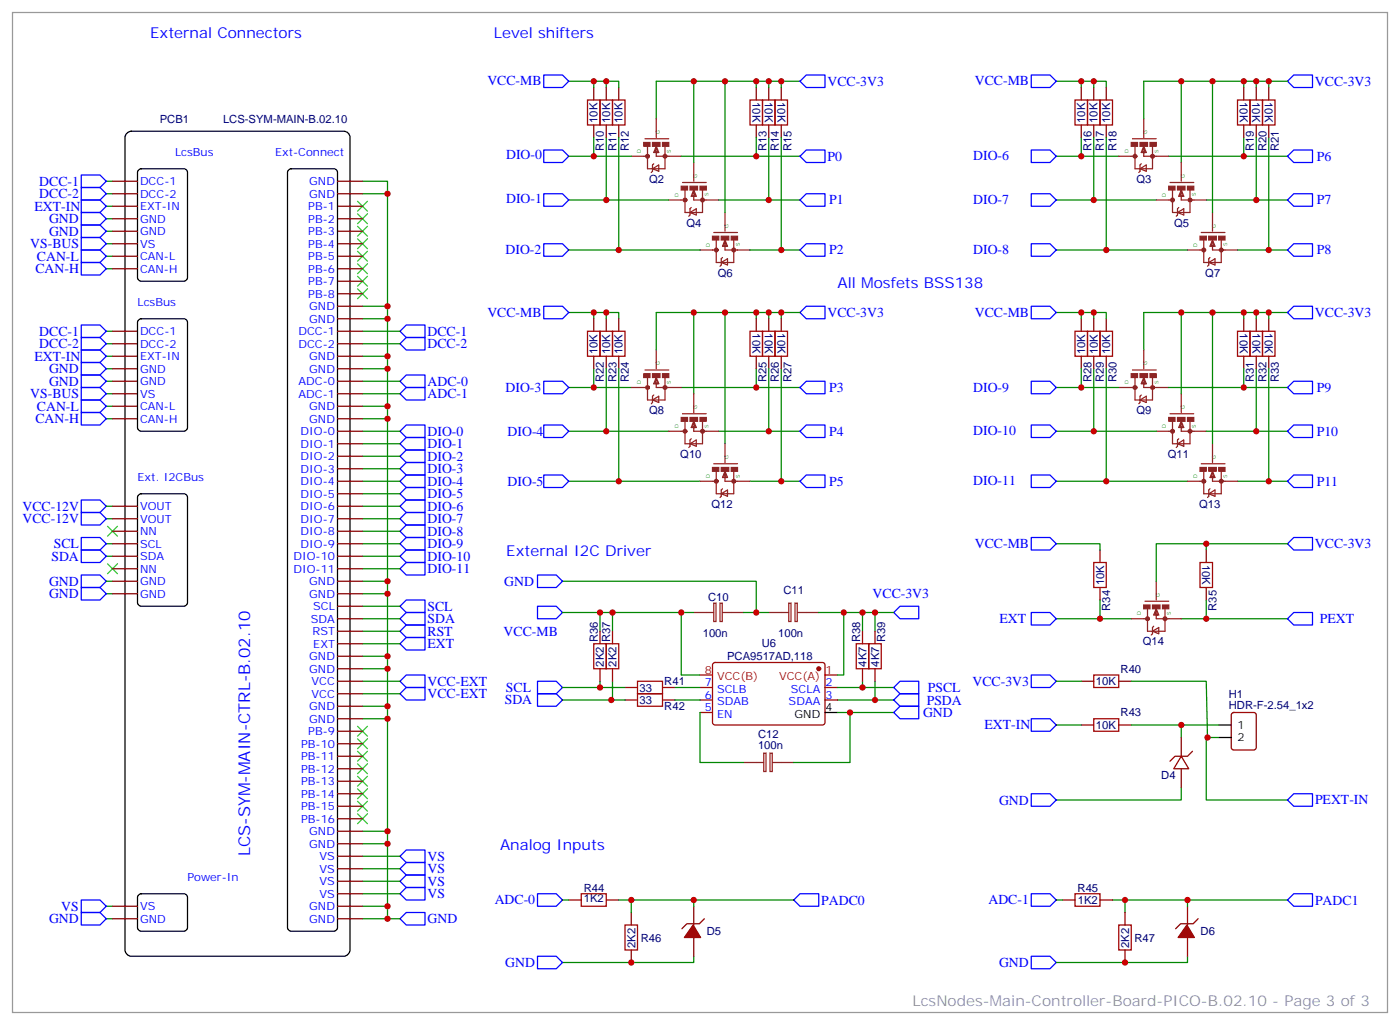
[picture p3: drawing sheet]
<svg xmlns="http://www.w3.org/2000/svg" width="395mm" height="289mm" viewBox="0 0 395 289" stroke-linecap="round" stroke-linejoin="round" font-family="sans-serif">
<g fill="none" stroke="#008700" stroke-width=".35">
<path d="M160.5 22.9h10.6v1.8M167.6 22.9v1.8M167.6 38.8v5.3M171.1 38.8v17.6M171.1 22.9h3.5v1.8M174.6 38.8v31.8M195.8 22.9v23M204.6 22.9v37.1M213.4 22.9v1.8M213.4 38.8v5.3M217 22.9v1.8M217 38.8v17.6"/>
<path d="M220.5 38.8v31.8M220.5 22.9v1.8M225.8 22.9h-40.6v10.6M298.1 22.9h10.6v1.8M305.2 22.9v1.8M305.2 38.8v5.3M308.7 22.9h3.5v1.8M308.7 38.8v17.6M312.2 38.8v31.8M333.4 22.9v23M342.2 22.9v37.1M351 22.9v1.8"/>
<path d="M351 38.8v5.3M354.5 22.9v1.8M354.5 38.8v17.6M358.1 38.8v31.8M358.1 22.9v1.8M363.4 22.9h-40.6v10.6M30 51.2h1.7M30 54.7h1.7M30 58.2h1.7M102.3 51.2h7.1v208.1M102.3 54.7h7.1M160.5 56.4h28.2"/>
<path d="M160.5 44.1h17.7M192.3 44.1h33.5M202.8 56.4h23M298.1 56.4h28.2M298.1 44.1h17.6M329.8 44.1h33.6M340.4 56.4h23M30 61.7h1.7M30 65.3h1.7M30 68.8h1.7M30 72.3h1.7M30 75.8h1.7"/>
<path d="M160.5 70.6h37.1M211.7 70.6h14.1M298.1 70.6h37M349.2 70.6h14.2M30 93.5h1.7M30 97h1.7M102.3 93.5h10.6M102.3 97h10.6M102.3 90h7.1M102.3 86.4h7.1M160.5 88.2h10.6v1.8M167.6 88.2v1.8"/>
<path d="M171.1 88.2h3.5v1.8M195.8 88.2v22.9M204.6 88.2v37M213.4 88.2v1.8M217 88.2v1.8M220.5 88.2v1.8M225.8 88.2h-40.6v10.6M298.1 88.2h10.6v1.8M305.2 88.2v1.8M308.7 88.2h3.5v1.8M333.4 88.2v22.9M342.2 88.2v37"/>
<path d="M351 88.2v1.8M354.5 88.2v1.8M358.1 88.2v1.8M363.4 88.2h-40.6v10.6M30 104.1h1.7M30 100.5h1.7M30 111.1h1.7M30 107.6h1.7M30 118.2h1.7M30 114.7h1.7M102.3 104.1h7.1M102.3 100.5h7.1"/>
<path d="M102.3 111.1h10.6M102.3 107.6h10.6M102.3 118.2h7.1M102.3 114.7h7.1M160.5 109.4h17.7M167.6 104.1v5.3M171.1 104.1v17.6M174.6 104.1v31.7M192.3 109.4h33.5M213.4 104.1v5.3M217 104.1v17.6M220.5 104.1v31.7"/>
<path d="M298.1 109.4h17.6M305.2 104.1v5.3M308.7 104.1v17.6M312.2 104.1v31.7M329.8 109.4h33.6M351 104.1v5.3M354.5 104.1v17.6M358.1 104.1v31.7M102.3 121.7h10.6M102.3 135.8h10.6M102.3 139.3h10.6M102.3 132.3h10.6"/>
<path d="M102.3 128.8h10.6M102.3 125.2h10.6M160.5 121.7h28.2M160.5 135.8h37.1M202.8 121.7h23M211.7 135.8h14.1M298.1 121.7h28.2M298.1 135.8h37M340.4 121.7h23M349.2 135.8h14.2M30 153.5h1.7M30 157h1.7"/>
<path d="M30 146.4h1.7M30 142.9h1.7M102.3 153.5h10.6M102.3 157h10.6M102.3 146.4h10.6M102.3 142.9h10.6M102.3 149.9h10.6M298.1 153.5h12.3v1.7M340.4 153.5h-14.1v10.5M340.4 153.5h23M340.4 153.5v1.7M30 164h1.7"/>
<path d="M30 167.6h1.7M102.3 174.6h10.6M102.3 164h7.1M102.3 167.6h7.1M102.3 178.2h10.6M102.3 171.1h10.6M102.3 160.5h10.6M158.7 172.9h33.6v17.6h5.3M158.7 164h54.7v8.9M169.3 172.9v5.3M172.9 172.9v5.3M192.3 172.9h3.5"/>
<path d="M209.9 172.9h7.1M231.1 172.9h7M243.4 172.9v5.3M246.9 172.9v5.3M252.2 172.9h-14.1v17.6h-1.7M298.1 174.6h21.2M310.4 169.3v5.3M333.4 174.6h30M340.4 169.3v5.3M102.3 192.3h10.6M102.3 199.3h7.1M102.3 195.8h10.6"/>
<path d="M102.3 188.7h7.1M102.3 185.2h7.1M102.3 181.7h10.6M158.7 197.6h17.7M158.7 194h17.7M169.3 192.3v1.7M172.9 192.3v5.3h-.4M190.5 197.6h7.1M190.5 194h7.1M236.4 197.6h15.8M236.4 194h15.8M243.4 192.3v1.7"/>
<path d="M246.9 192.3v5.3M298.1 192.3h7.1M319.3 192.3h21.1l.4 15.8M102.3 202.8h7.1M197.6 201.1v14.1h12.3M236.4 201.1h15.8M239.9 201.1v14.1h-15.9M298.1 204.6h7.1M319.3 204.6h24.7M333.4 204.6v3.5M344 208.1h-3.6v17.7h23M102.3 238.1h7.1"/>
<path d="M102.3 234.6h7.1M333.4 222.2v3.6h-35.3M30 259.3h1.7M30 255.8h1.7M102.3 259.3h10.6M102.3 255.8h7.1M102.3 252.2h10.6M102.3 248.7h10.6M102.3 245.2h10.6M102.3 241.7h10.6M158.7 254h1.8M174.6 254h3.6v3.5"/>
<path d="M178.2 254h45.8M195.8 254v1.8M298.1 254h1.8M314 254h3.5v3.5M317.5 254h45.9M335.1 254v1.8M195.8 269.9v1.7h-37.1M335.1 269.9v1.7h-37"/>
</g>
<g fill="none" stroke="#00f" stroke-width=".35">
<path d="M153.5 21.2h5.2l1.8 1.7-1.8 1.8h-5.2zM227.5 21.2h5.3v3.5h-5.3l-1.7-1.8zM291 21.2h5.3l1.8 1.7-1.8 1.8h-5.3zM365.1 21.2h5.3v3.5h-5.3l-1.7-1.8zM22.9 60h5.3l1.8 1.7-1.8 1.8h-5.3zM22.9 56.4h5.3l1.8 1.8-1.8 1.8h-5.3zM22.9 52.9h5.3l1.8 1.8-1.8 1.7h-5.3zM22.9 49.4h5.3l1.8 1.8-1.8 1.7h-5.3zM153.5 54.7h5.2l1.8 1.7-1.8 1.8h-5.2zM153.5 42.3h5.2l1.8 1.8-1.8 1.8h-5.2zM225.8 44.1l1.7-1.8h5.3v3.6h-5.3zM225.8 56.4l1.7-1.7h5.3v3.5h-5.3z"/>
<path d="M291 42.3h5.3l1.8 1.8-1.8 1.8h-5.3zM291 54.7h5.3l1.8 1.7-1.8 1.8h-5.3zM363.4 56.4l1.7-1.7h5.3v3.5h-5.3zM365.1 42.3h5.3v3.6h-5.3l-1.7-1.8zM22.9 74.1h5.3l1.8 1.7-1.8 1.8h-5.3zM22.9 70.6h5.3l1.8 1.7-1.8 1.8h-5.3zM22.9 67h5.3l1.8 1.8-1.8 1.8h-5.3zM22.9 63.5h5.3l1.8 1.8-1.8 1.7h-5.3zM153.5 68.8h5.2l1.8 1.8-1.8 1.7h-5.2zM225.8 70.6l1.7-1.8h5.3v3.5h-5.3zM291 68.8h5.3l1.8 1.8-1.8 1.7h-5.3zM363.4 70.6l1.7-1.8h5.3v3.5h-5.3z"/>
<path d="M22.9 98.8h5.3l1.8 1.7-1.8 1.8h-5.3zM22.9 95.2h5.3l1.8 1.8-1.8 1.8h-5.3zM22.9 91.7h5.3l1.8 1.8-1.8 1.7h-5.3zM112.9 93.5l1.8-1.8h5.2v3.5h-5.2zM114.7 95.2h5.2v3.6h-5.2l-1.8-1.8zM153.5 86.4h5.2l1.8 1.8-1.8 1.8h-5.2zM227.5 86.4h5.3v3.6h-5.3l-1.7-1.8zM291 86.4h5.3l1.8 1.8-1.8 1.8h-5.3zM365.1 86.4h5.3v3.6h-5.3l-1.7-1.8zM22.9 102.3h5.3l1.8 1.8-1.8 1.7h-5.3zM22.9 112.9h5.3l1.8 1.8-1.8 1.7h-5.3zM22.9 116.4h5.3l1.8 1.8-1.8 1.7h-5.3z"/>
<path d="M22.9 105.8h5.3l1.8 1.8-1.8 1.8h-5.3zM22.9 109.4h5.3l1.8 1.7-1.8 1.8h-5.3zM112.9 107.6l1.8-1.8h5.2v3.6h-5.2zM112.9 111.1l1.8-1.7h5.2v3.5h-5.2zM153.5 107.6h5.2l1.8 1.8-1.8 1.7h-5.2zM153.5 119.9h5.2l1.8 1.8-1.8 1.8h-5.2zM225.8 109.4l1.7-1.8h5.3v3.5h-5.3zM291 107.6h5.3l1.8 1.8-1.8 1.7h-5.3zM291 119.9h5.3l1.8 1.8-1.8 1.8h-5.3zM363.4 109.4l1.7-1.8h5.3v3.5h-5.3zM365.1 119.9h5.3v3.6h-5.3l-1.7-1.8zM112.9 121.7l1.8-1.8h5.2v3.6h-5.2z"/>
<path d="M112.9 125.2l1.8-1.7h5.2v3.5h-5.2zM112.9 128.8l1.8-1.8h5.2v3.5h-5.2zM112.9 132.3l1.8-1.8h5.2v3.6h-5.2zM112.9 135.8l1.8-1.7h5.2v3.5h-5.2zM112.9 139.3l1.8-1.7h5.2v3.5h-5.2zM153.5 134.1h5.2l1.8 1.7-1.8 1.8h-5.2zM225.8 121.7l1.7-1.8h5.3v3.6h-5.3zM225.8 135.8l1.7-1.7h5.3v3.5h-5.3zM291 134.1h5.3l1.8 1.7-1.8 1.8h-5.3zM363.4 135.8l1.7-1.7h5.3v3.5h-5.3zM22.9 155.2h5.3l1.8 1.8-1.8 1.8h-5.3zM22.9 151.7h5.3l1.8 1.8-1.8 1.7h-5.3z"/>
<path d="M22.9 144.6h5.3l1.8 1.8-1.8 1.8h-5.3zM22.9 141.1h5.3l1.8 1.8-1.8 1.7h-5.3zM112.9 142.9l1.8-1.8h5.2v3.5h-5.2zM112.9 146.4l1.8-1.8h5.2v3.6h-5.2zM112.9 149.9l1.8-1.7h5.2v3.5h-5.2zM112.9 153.5l1.8-1.8h5.2v3.5h-5.2zM112.9 157l1.8-1.8h5.2v3.6h-5.2zM291 151.7h5.3l1.8 1.8-1.8 1.7h-5.3zM365.1 151.7h5.3v3.5h-5.3l-1.7-1.7zM22.9 162.3h5.3l1.8 1.7-1.8 1.8h-5.3zM22.9 165.8h5.3l1.8 1.8-1.8 1.7h-5.3zM112.9 160.5l1.8-1.7h5.2v3.5h-5.2z"/>
<path d="M112.9 171.1l1.8-1.8h5.2v3.6h-5.2zM112.9 174.6l1.8-1.7h5.2v3.5h-5.2zM112.9 178.2l1.8-1.8h5.2v3.5h-5.2zM151.7 171.1h5.3l1.7 1.8-1.7 1.7h-5.3zM151.7 162.3h5.3l1.7 1.7-1.7 1.8h-5.3zM252.2 172.9l1.8-1.8h5.3v3.5h-5.3zM291 172.9h5.3l1.8 1.7-1.8 1.8h-5.3zM365.1 172.9h5.3v3.5h-5.3l-1.7-1.8zM112.9 181.7l1.8-1.8h5.2v3.5h-5.2zM112.9 192.3l1.8-1.8h5.2v3.5h-5.2zM112.9 195.8l1.8-1.8h5.2v3.6h-5.2zM151.7 195.8h5.3l1.7 1.8-1.7 1.7h-5.3z"/>
<path d="M151.7 192.3h5.3l1.7 1.7-1.7 1.8h-5.3zM252.2 194l1.8-1.7h5.3v3.5h-5.3zM252.2 197.6l1.8-1.8h5.3v3.5h-5.3zM291 190.5h5.3l1.8 1.8-1.8 1.7h-5.3zM252.2 201.1l1.8-1.8h5.3v3.5h-5.3zM291 202.8h5.3l1.8 1.8-1.8 1.8h-5.3zM291 224h5.3l1.8 1.8-1.8 1.7h-5.3zM365.1 224h5.3v3.5h-5.3l-1.7-1.7zM22.9 254h5.3l1.8 1.8-1.8 1.7h-5.3zM22.9 257.5h5.3l1.8 1.8-1.8 1.8h-5.3zM112.9 241.7l1.8-1.8h5.2v3.5h-5.2zM112.9 245.2l1.8-1.8h5.2v3.5h-5.2z"/>
<path d="M112.9 248.7l1.8-1.8h5.2v3.6h-5.2zM112.9 252.2l1.8-1.7h5.2v3.5h-5.2zM112.9 259.3l1.8-1.8h5.2v3.6h-5.2zM151.7 252.2h5.3l1.7 1.8-1.7 1.8h-5.3zM224 254l1.8-1.8h5.3v3.6h-5.3zM291 252.2h5.3l1.8 1.8-1.8 1.8h-5.3zM363.4 254l1.7-1.8h5.3v3.6h-5.3zM151.7 269.9h5.3l1.7 1.7-1.7 1.8h-5.3zM291 269.9h5.3l1.8 1.7-1.8 1.8h-5.3z"/>
</g>
<g fill="none" stroke="#a10000" stroke-width=".35">
<path d="M165.8 28.2h3.5v7.1h-3.5zM169.3 28.2h3.6v7.1h-3.6zM172.9 28.2h3.5v7.1h-3.5zM211.7 28.2h3.5v7.1h-3.5zM215.2 28.2h3.5v7.1h-3.5zM218.7 28.2h3.5v7.1h-3.5zM303.4 28.2h3.5v7.1h-3.5zM306.9 28.2h3.5v7.1h-3.5zM310.4 28.2h3.6v7.1h-3.6zM349.2 28.2h3.6v7.1h-3.6zM352.8 28.2h3.5v7.1h-3.5zM356.3 28.2h3.5v7.1h-3.5z"/>
<path d="M165.8 93.5h3.5v7h-3.5zM169.3 93.5h3.6v7h-3.6zM172.9 93.5h3.5v7h-3.5zM211.7 93.5h3.5v7h-3.5zM215.2 93.5h3.5v7h-3.5zM218.7 93.5h3.5v7h-3.5zM303.4 93.5h3.5v7h-3.5zM306.9 93.5h3.5v7h-3.5zM310.4 93.5h3.6v7h-3.6zM349.2 93.5h3.6v7h-3.6zM352.8 93.5h3.5v7h-3.5zM356.3 93.5h3.5v7h-3.5z"/>
<path d="M308.7 158.8h3.5v7h-3.5zM338.7 158.8h3.5v7h-3.5zM167.6 181.7h3.5v7h-3.5zM171.1 181.7h3.5v7h-3.5zM179.9 192.3h7.1v3.5h-7.1zM179.9 195.8h7.1v3.5h-7.1zM241.7 181.7h3.5v7h-3.5zM245.2 181.7h3.5v7h-3.5zM308.7 190.5h7v3.5h-7zM308.7 202.8h7v3.6h-7zM164 252.2h7.1v3.6h-7.1zM303.4 252.2h7v3.6h-7z"/>
<path d="M176.4 261.1h3.5v7h-3.5zM315.7 261.1h3.6v7h-3.6z"/>
</g>
<g fill="none" stroke="#870000" stroke-width=".35">
<path d="M167.6 24.7v3.5M167.6 35.3v3.5M171.1 24.7v3.5M171.1 35.3v3.5M174.6 24.7v3.5M174.6 35.3v3.5M213.4 24.7v3.5M213.4 35.3v3.5M217 24.7v3.5M217 35.3v3.5M220.5 24.7v3.5M220.5 35.3v3.5"/>
<path d="M305.2 24.7v3.5M305.2 35.3v3.5M308.7 24.7v3.5M308.7 35.3v3.5M312.2 24.7v3.5M312.2 35.3v3.5M351 24.7v3.5M351 35.3v3.5M354.5 24.7v3.5M354.5 35.3v3.5M358.1 24.7v3.5M358.1 35.3v3.5"/>
<path d="M167.6 90v3.5M171.1 90v3.5M174.6 90v3.5M213.4 90v3.5M217 90v3.5M220.5 90v3.5M305.2 90v3.5M308.7 90v3.5M312.2 90v3.5M351 90v3.5M354.5 90v3.5M358.1 90v3.5"/>
<path d="M167.6 100.5v3.6M171.1 100.5v3.6M174.6 100.5v3.6M213.4 100.5v3.6M217 100.5v3.6M220.5 100.5v3.6M305.2 100.5v3.6M308.7 100.5v3.6M312.2 100.5v3.6M351 100.5v3.6M354.5 100.5v3.6M358.1 100.5v3.6"/>
<path d="M310.4 155.2v3.6M340.4 155.2v3.6M169.3 178.2v3.5M172.9 178.2v3.5M243.4 178.2v3.5M246.9 178.2v3.5M310.4 165.8v3.5M340.4 165.8v3.5M169.3 188.7v3.6M172.9 188.7v3.6M176.4 194h3.5M176.4 197.6h3.5"/>
<path d="M187 194h3.5M187 197.6h3.5M197.6 194h3.5M197.6 197.6h3.5M201.3 187.2l.5-.2h30.6l.4 .7v16.5l-.7 .4-30.6-.1-.4-.6v-16.2zM232.8 194h3.6M232.8 197.6h3.6M243.4 188.7v3.6M246.9 188.7v3.6M305.2 192.3h3.5M315.7 192.3h3.6M197.6 201.1h3.5"/>
<path d="M305.2 204.6h3.5M315.7 204.6h3.6M333.4 213.4l2.1 3.6h-4.2zM333.4 208.1v5.3M333.4 217v5.2M336.5 212l-1.4 1.4h-3.5l-1.4 1.4M347.7 201.3l.5-.2h5.6l.7 .4v9.5l-.4 .6-5.9 .1-.7-.5v-9.4zM160.5 254h3.5M171.1 254h3.5M178.2 257.5v3.6M195.8 255.8v5.3M198.8 259.3l-1.4 1.4h-3.5l-1.5 1.4"/>
<path d="M299.9 254h3.5M310.4 254h3.6M317.5 257.5v3.6M335.1 255.8v5.3M338.1 259.3l-1.4 1.4h-3.5l-1.4 1.4M178.2 268.1v3.5M195.8 264.6v5.3M317.5 268.1v3.5M335.1 264.6v5.3"/>
</g>
<g fill="none" stroke="#8c2424" stroke-width=".71">
<circle cx="182.7" cy="44.1" r=".35"/>
<circle cx="187.7" cy="44.1" r=".35"/>
<circle cx="193.3" cy="56.4" r=".35"/>
<circle cx="198.3" cy="56.4" r=".35"/>
<circle cx="320.3" cy="44.1" r=".35"/>
<circle cx="325.3" cy="44.1" r=".35"/>
<circle cx="330.9" cy="56.4" r=".35"/>
<circle cx="335.8" cy="56.4" r=".35"/>
<circle cx="202.1" cy="70.6" r=".35"/>
<circle cx="207.1" cy="70.6" r=".35"/>
<circle cx="339.7" cy="70.6" r=".35"/>
<circle cx="344.7" cy="70.6" r=".35"/>
<circle cx="182.7" cy="109.4" r=".35"/>
<circle cx="187.7" cy="109.4" r=".35"/>
<circle cx="320.3" cy="109.4" r=".35"/>
<circle cx="325.3" cy="109.4" r=".35"/>
<circle cx="193.3" cy="121.7" r=".35"/>
<circle cx="198.3" cy="121.7" r=".35"/>
<circle cx="202.1" cy="135.8" r=".35"/>
<circle cx="207.1" cy="135.8" r=".35"/>
<circle cx="330.9" cy="121.7" r=".35"/>
<circle cx="335.8" cy="121.7" r=".35"/>
<circle cx="339.7" cy="135.8" r=".35"/>
<circle cx="344.7" cy="135.8" r=".35"/>
<circle cx="323.9" cy="174.6" r=".35"/>
<circle cx="328.8" cy="174.6" r=".35"/>
</g>
<g fill="#8c2424" stroke="#8c2424" stroke-width=".35">
<path d="M328.1 170.7h1.7v1.1h-1.7z"/>
<path d="M322.8 170.7h1.8v1.1h-1.8z"/>
<path d="M325.3 170.7h2.1v1.1h-2.1z"/>
<path d="M197.6 52.6h1.7v1h-1.7z"/>
<path d="M192.3 52.6h1.7v1h-1.7z"/>
<path d="M194.7 52.6h2.1v1h-2.1z"/>
<path d="M187 40.2h1.7v1.1h-1.7z"/>
<path d="M181.7 40.2h1.7v1.1h-1.7z"/>
<path d="M184.1 40.2h2.2v1.1h-2.2z"/>
<path d="M206.4 66.7h1.7v1h-1.7z"/>
<path d="M201.1 66.7h1.7v1h-1.7z"/>
<path d="M203.6 66.7h2.1v1h-2.1z"/>
<path d="M344 66.7h1.7v1h-1.7z"/>
<path d="M338.7 66.7h1.7v1h-1.7z"/>
<path d="M341.1 66.7h2.2v1h-2.2z"/>
<path d="M324.6 40.2h1.7v1.1h-1.7z"/>
<path d="M319.3 40.2h1.7v1.1h-1.7z"/>
<path d="M321.7 40.2h2.1v1.1h-2.1z"/>
<path d="M335.1 52.6h1.8v1h-1.8z"/>
<path d="M329.8 52.6h1.8v1h-1.8z"/>
<path d="M332.3 52.6h2.1v1h-2.1z"/>
<path d="M335.1 117.8h1.8v1.1h-1.8z"/>
<path d="M329.8 117.8h1.8v1.1h-1.8z"/>
<path d="M332.3 117.8h2.1v1.1h-2.1z"/>
<path d="M324.6 105.5h1.7v1h-1.7z"/>
<path d="M319.3 105.5h1.7v1h-1.7z"/>
<path d="M321.7 105.5h2.1v1h-2.1z"/>
<path d="M187 105.5h1.7v1h-1.7z"/>
<path d="M181.7 105.5h1.7v1h-1.7z"/>
<path d="M184.1 105.5h2.2v1h-2.2z"/>
<path d="M197.6 117.8h1.7v1.1h-1.7z"/>
<path d="M192.3 117.8h1.7v1.1h-1.7z"/>
<path d="M194.7 117.8h2.1v1.1h-2.1z"/>
<path d="M344 131.9h1.7v1.1h-1.7z"/>
<path d="M338.7 131.9h1.7v1.1h-1.7z"/>
<path d="M341.1 131.9h2.2v1.1h-2.2z"/>
<path d="M206.4 131.9h1.7v1.1h-1.7z"/>
<path d="M201.1 131.9h1.7v1.1h-1.7z"/>
<path d="M203.6 131.9h2.1v1.1h-2.1z"/>
</g>
<g fill="none" stroke="#8c2424" stroke-width=".35">
<path d="M182 39.2h6.7M185.2 33.5v5.3M319.6 39.2h6.7M322.8 33.5v5.3M178.2 44.1h4.5M182.7 41.3v6.3h5v-6.3M184.1 47.6l1.8-1v1.7zM184.5 46.2l-.4 .4v1.7l-.3 .4M184.9 43l.3-1.4 .4 1.4M185.2 42.7v1.4h7.1M185.2 41.3l.7 1.7h-1.4zM188.7 56.4h4.6"/>
<path d="M192.6 51.5h6.7M193.3 53.6v6.4h5v-6.4M194.7 60l1.8-1.1v1.8zM195.1 58.6l-.4 .3v1.8l-.3 .3M195.4 55.4l.4-1.4 .3 1.4M195.8 55v1.4h7M195.8 45.9v5.3M195.8 53.6l.7 1.8h-1.4zM204.6 60v5.3M315.7 44.1h4.6M320.3 41.3v6.3h5v-6.3M321.7 47.6l1.8-1v1.7z"/>
<path d="M322.1 46.2l-.4 .4v1.7l-.3 .4M322.4 43l.4-1.4 .3 1.4M322.8 42.7v1.4h7M322.8 41.3l.7 1.7h-1.4zM326.3 56.4h4.6M330.2 51.5h6.7M330.9 53.6v6.4h4.9v-6.4M332.3 60l1.8-1.1v1.8zM332.7 58.6l-.4 .3v1.8l-.3 .3M333 55.4l.4-1.4 .3 1.4M333.4 55v1.4h7M333.4 53.6l.7 1.8h-1.4z"/>
<path d="M333.4 45.9v5.3M342.2 60v5.3M197.6 70.6h4.5M201.4 65.6h6.7M202.1 67.7v6.4h5v-6.4M203.6 74.1l1.7-1.1v1.8zM203.9 72.7l-.3 .3v1.8l-.4 .3M204.3 69.5l.3-1.4 .4 1.4M204.6 69.1v1.5h7.1M204.6 67.7l.7 1.8h-1.4zM335.1 70.6h4.6M339 65.6h6.7"/>
<path d="M339.7 67.7v6.4h5v-6.4M341.1 74.1l1.8-1.1v1.8zM341.5 72.7l-.4 .3v1.8l-.3 .3M341.8 69.5l.4-1.4 .3 1.4M342.2 69.1v1.5h7M342.2 67.7l.7 1.8h-1.4zM185.2 98.8v5.3M322.8 98.8v5.3M178.2 109.4h4.5M182 104.4h6.7M182.7 106.5v6.4h5v-6.4M184.1 112.9l1.8-1.1v1.8z"/>
<path d="M184.5 111.5l-.4 .3v1.8l-.3 .3M184.9 108.3l.3-1.4 .4 1.4M185.2 108v1.4h7.1M185.2 106.5l.7 1.8h-1.4zM192.6 116.8h6.7M193.3 118.9v6.3h5v-6.3M195.8 111.1v5.3M195.8 118.9l.7 1.8h-1.4zM315.7 109.4h4.6M319.6 104.4h6.7M320.3 106.5v6.4h5v-6.4M321.7 112.9l1.8-1.1v1.8z"/>
<path d="M322.1 111.5l-.4 .3v1.8l-.3 .3M322.4 108.3l.4-1.4 .3 1.4M322.8 108v1.4h7M322.8 106.5l.7 1.8h-1.4zM330.2 116.8h6.7M330.9 118.9v6.3h4.9v-6.3M333.4 111.1v5.3M333.4 118.9l.7 1.8h-1.4zM188.7 121.7h4.6M194.7 125.2l1.8-1v1.7zM195.1 123.8l-.4 .4v1.7l-.3 .4M195.4 120.7l.4-1.5 .3 1.5"/>
<path d="M195.8 120.3v1.4h7M197.6 135.8h4.5M201.4 130.9h6.7M202.1 133v6.3h5v-6.3M203.6 139.3l1.7-1v1.8zM203.9 137.9l-.3 .4v1.8l-.4 .3M204.3 134.8l.3-1.5 .4 1.5M204.6 125.2v5.3M204.6 134.4v1.4h7.1M204.6 133l.7 1.8h-1.4zM326.3 121.7h4.6M332.3 125.2l1.8-1v1.7z"/>
<path d="M332.7 123.8l-.4 .4v1.7l-.3 .4M333 120.7l.4-1.5 .3 1.5M333.4 120.3v1.4h7M335.1 135.8h4.6M339 130.9h6.7M339.7 133v6.3h5v-6.3M341.1 139.3l1.8-1v1.8zM341.5 137.9l-.4 .4v1.8l-.3 .3M341.8 134.8l.4-1.5 .3 1.5M342.2 125.2v5.3M342.2 134.4v1.4h7M342.2 133l.7 1.8h-1.4z"/>
<path d="M195.8 172.9h5.6M201.4 170.2h.7v5.2h-.7zM203.2 170.2h.6v5.2h-.6zM203.9 172.9h6M217 172.9h5.6M222.6 170.2h.6v5.2h-.6zM224.4 170.2h.6v5.2h-.6zM225.1 172.9h6M319.3 174.6h4.5M323.1 169.7h6.7M323.8 171.8v6.4h5v-6.4M325.3 178.2l1.7-1.1v1.8z"/>
<path d="M325.6 176.7l-.3 .4v1.8l-.4 .3M326 173.6l.3-1.4 .4 1.4M326.3 173.2v1.4h7.1M326.3 164v5.3M326.3 171.8l.7 1.8h-1.4zM209.9 215.2h5.6M215.5 212.5h.7v5.2h-.7zM217.3 212.5h.6v5.2h-.6zM218 215.2h6"/>
</g>
<path d="M3.5 3.5h388.1v282.3h-388.1z" fill="none" stroke="#999" stroke-width=".35"/>
<g fill="#870000" stroke="#870000" stroke-width=".35">
<path d="M195.6 261.1l2.1 3.5h-4.6z"/>
<path d="M335 261.1l2.1 3.5h-4.6z"/>
<circle cx="231.1" cy="188.7" r=".53"/>
</g>
<path d="M197.6 190.5h3.5M232.8 190.5h3.6" fill="none" stroke="#f00" stroke-width=".35"/>
<path d="M232.8 201.1h3.6M344 204.6h3.5M344 208.1h3.5" fill="none" stroke="#000" stroke-width=".35"/>
<g fill="none" stroke="#3c3" stroke-width=".35">
<path d="M100.9 56.8l2.8 2.8M103.7 56.8l-2.8 2.8M100.9 60.3l2.8 2.8M100.9 63.9l2.8 2.8M100.9 67.4l2.8 2.8M100.9 70.9l2.8 2.8M100.9 74.4l2.8 2.9M100.9 78l2.8 2.8M103.7 78l-2.8 2.8M103.7 60.3l-2.8 2.8M103.7 63.9l-2.8 2.8M103.7 67.4l-2.8 2.8"/>
<path d="M103.7 70.9l-2.8 2.8M103.7 74.4l-2.8 2.9M100.9 81.5l2.8 2.8M103.7 81.5l-2.8 2.8M30.3 148.5l2.9 2.8M30.3 159.1l2.9 2.8M33.2 148.5l-2.9 2.8M33.2 159.1l-2.9 2.8M100.9 205l2.8 2.8M100.9 208.5l2.8 2.8M100.9 212l2.8 2.8M100.9 215.5l2.8 2.9"/>
<path d="M100.9 219.1l2.8 2.8M103.7 205l-2.8 2.8M103.7 208.5l-2.8 2.8M103.7 212l-2.8 2.8M103.7 215.5l-2.8 2.9M103.7 219.1l-2.8 2.8M100.9 222.6l2.8 2.8M100.9 226.1l2.8 2.9M100.9 229.7l2.8 2.8M103.7 222.6l-2.8 2.8M103.7 226.1l-2.8 2.9M103.7 229.7l-2.8 2.8"/>
</g>
<g fill="#c00">
<circle cx="310.4" cy="174.6" r=".88"/>
<circle cx="340.4" cy="153.5" r=".88"/>
<circle cx="340.4" cy="174.6" r=".88"/>
<circle cx="195.8" cy="22.9" r=".88"/>
<circle cx="213.4" cy="44.1" r=".88"/>
<circle cx="217" cy="22.9" r=".88"/>
<circle cx="213.4" cy="22.9" r=".88"/>
<circle cx="217" cy="56.4" r=".88"/>
<circle cx="167.6" cy="44.1" r=".88"/>
<circle cx="167.6" cy="22.9" r=".88"/>
<circle cx="171.1" cy="56.4" r=".88"/>
<circle cx="171.1" cy="22.9" r=".88"/>
<circle cx="220.5" cy="22.9" r=".88"/>
<circle cx="358.1" cy="22.9" r=".88"/>
<circle cx="308.7" cy="22.9" r=".88"/>
<circle cx="308.7" cy="56.4" r=".88"/>
<circle cx="305.2" cy="22.9" r=".88"/>
<circle cx="305.2" cy="44.1" r=".88"/>
<circle cx="354.5" cy="56.4" r=".88"/>
<circle cx="351" cy="22.9" r=".88"/>
<circle cx="354.5" cy="22.9" r=".88"/>
<circle cx="351" cy="44.1" r=".88"/>
<circle cx="333.4" cy="22.9" r=".88"/>
<circle cx="351" cy="109.4" r=".88"/>
<circle cx="354.5" cy="88.2" r=".88"/>
<circle cx="351" cy="88.2" r=".88"/>
<circle cx="354.5" cy="121.7" r=".88"/>
<circle cx="305.2" cy="109.4" r=".88"/>
<circle cx="305.2" cy="88.2" r=".88"/>
<circle cx="308.7" cy="121.7" r=".88"/>
<circle cx="308.7" cy="88.2" r=".88"/>
<circle cx="358.1" cy="88.2" r=".88"/>
<circle cx="220.5" cy="88.2" r=".88"/>
<circle cx="171.1" cy="88.2" r=".88"/>
<circle cx="171.1" cy="121.7" r=".88"/>
<circle cx="167.6" cy="88.2" r=".88"/>
<circle cx="167.6" cy="109.4" r=".88"/>
<circle cx="217" cy="121.7" r=".88"/>
<circle cx="213.4" cy="88.2" r=".88"/>
<circle cx="217" cy="88.2" r=".88"/>
<circle cx="213.4" cy="109.4" r=".88"/>
<circle cx="195.8" cy="88.2" r=".88"/>
<circle cx="312.2" cy="70.6" r=".88"/>
<circle cx="174.6" cy="70.6" r=".88"/>
<circle cx="174.6" cy="135.8" r=".88"/>
<circle cx="312.2" cy="135.8" r=".88"/>
<circle cx="220.5" cy="70.6" r=".88"/>
<circle cx="204.6" cy="22.9" r=".88"/>
<circle cx="358.1" cy="70.6" r=".88"/>
<circle cx="342.2" cy="22.9" r=".88"/>
<circle cx="358.1" cy="135.8" r=".88"/>
<circle cx="333.4" cy="88.2" r=".88"/>
<circle cx="342.2" cy="88.2" r=".88"/>
<circle cx="220.5" cy="135.8" r=".88"/>
<circle cx="204.6" cy="88.2" r=".88"/>
<circle cx="317.5" cy="254" r=".88"/>
<circle cx="178.2" cy="271.6" r=".88"/>
<circle cx="195.8" cy="254" r=".88"/>
<circle cx="335.1" cy="254" r=".88"/>
<circle cx="317.5" cy="271.6" r=".88"/>
<circle cx="246.9" cy="197.6" r=".88"/>
<circle cx="243.4" cy="194" r=".88"/>
<circle cx="243.4" cy="172.9" r=".88"/>
<circle cx="246.9" cy="172.9" r=".88"/>
<circle cx="192.3" cy="172.9" r=".88"/>
<circle cx="213.4" cy="172.9" r=".88"/>
<circle cx="178.2" cy="254" r=".88"/>
<circle cx="238.1" cy="172.9" r=".88"/>
<circle cx="239.9" cy="201.1" r=".88"/>
<circle cx="169.3" cy="194" r=".88"/>
<circle cx="172.5" cy="197.6" r=".88"/>
<circle cx="169.3" cy="172.9" r=".88"/>
<circle cx="172.9" cy="172.9" r=".88"/>
<circle cx="333.4" cy="204.6" r=".88"/>
<circle cx="109.4" cy="259.3" r=".88"/>
<circle cx="109.4" cy="255.8" r=".88"/>
<circle cx="109.4" cy="238.1" r=".88"/>
<circle cx="109.4" cy="234.6" r=".88"/>
<circle cx="109.4" cy="202.8" r=".88"/>
<circle cx="109.4" cy="199.3" r=".88"/>
<circle cx="109.4" cy="188.7" r=".88"/>
<circle cx="109.4" cy="185.2" r=".88"/>
<circle cx="109.4" cy="167.6" r=".88"/>
<circle cx="109.4" cy="164" r=".88"/>
<circle cx="109.4" cy="118.2" r=".88"/>
<circle cx="109.4" cy="114.7" r=".88"/>
<circle cx="109.4" cy="104.1" r=".88"/>
<circle cx="109.4" cy="100.5" r=".88"/>
<circle cx="109.4" cy="90" r=".88"/>
<circle cx="109.4" cy="86.4" r=".88"/>
<circle cx="109.4" cy="54.7" r=".88"/>
<circle cx="340.8" cy="208.1" r=".88"/>
</g>
<path d="M35.9 37.6l1.1-.6h60a1.76 1.76 0 0 1 1.8 1.8v229.3a1.89 1.89 0 0 1-1.8 1.8h-60a1.89 1.89 0 0 1-1.7-1.8v-229.3z" fill="#fff" stroke="#000" stroke-width=".35"/>
<path d="M39 48.1l.9-.5h12l.6 .2 .4 .5v30l-.2 .6-.5 .4-12.3 .1-.7-.3-.3-.5-.1-29.9zM81.4 48.1l.8-.5h12l.6 .2 .4 .9v213.1l-.2 .6-.8 .4h-12l-.6-.2-.5-.8v-213.1zM39 90.4l.9-.4h12l.6 .2 .4 .5v30l-.2 .6-.5 .4h-12.3l-.7-.2-.3-.6-.1-29.9zM39 139.8l.9-.5h12l.6 .3 .4 .5v29.9l-.2 .7-.5 .3-12.3 .1-.7-.2-.3-.6-.1-29.9zM39 252.7l.9-.5h12l.6 .2 .4 .9v8.5l-.2 .6-.8 .4h-12l-.7-.2-.4-.8v-8.5z" fill="none" stroke="#000" stroke-width=".35"/>
<g fill="none" stroke="#870000" stroke-width=".35">
<path d="M31.7 51.2h7.1M31.7 54.7h7.1M31.7 58.2h7.1M95.2 51.2h7.1M95.2 54.7h7.1M95.2 58.2h7.1M31.7 61.7h7.1M31.7 65.3h7.1M31.7 68.8h7.1M31.7 72.3h7.1M31.7 75.8h7.1M95.2 61.7h7.1"/>
<path d="M95.2 65.3h7.1M95.2 68.8h7.1M95.2 72.3h7.1M95.2 75.8h7.1M95.2 79.4h7.1M31.7 97h7.1M31.7 93.5h7.1M95.2 97h7.1M95.2 93.5h7.1M95.2 82.9h7.1M95.2 90h7.1M95.2 86.4h7.1"/>
<path d="M31.7 118.2h7.1M31.7 114.7h7.1M31.7 111.1h7.1M31.7 107.6h7.1M31.7 104.1h7.1M31.7 100.5h7.1M95.2 118.2h7.1M95.2 114.7h7.1M95.2 111.1h7.1M95.2 107.6h7.1M95.2 104.1h7.1M95.2 100.5h7.1"/>
<path d="M95.2 121.7h7.1M95.2 125.2h7.1M95.2 128.8h7.1M95.2 132.3h7.1M95.2 135.8h7.1M95.2 139.3h7.1M31.7 142.9h7.1M31.7 146.4h7.1M31.7 149.9h7.1M31.7 153.5h7.1M31.7 157h7.1M95.2 142.9h7.1"/>
<path d="M95.2 146.4h7.1M95.2 149.9h7.1M95.2 153.5h7.1M95.2 157h7.1M31.7 160.5h7.1M31.7 164h7.1M31.7 167.6h7.1M95.2 160.5h7.1M95.2 164h7.1M95.2 167.6h7.1M95.2 171.1h7.1M95.2 174.6h7.1"/>
<path d="M95.2 178.2h7.1M95.2 181.7h7.1M95.2 192.3h7.1M95.2 195.8h7.1M95.2 199.3h7.1M95.2 185.2h7.1M95.2 188.7h7.1M95.2 206.4h7.1M95.2 213.4h7.1M95.2 217h7.1M95.2 209.9h7.1M95.2 202.8h7.1"/>
<path d="M95.2 234.6h7.1M95.2 238.1h7.1M95.2 220.5h7.1M95.2 224h7.1M95.2 227.5h7.1M95.2 231.1h7.1M31.7 255.8h7.1M31.7 259.3h7.1M95.2 255.8h7.1M95.2 259.3h7.1M95.2 241.7h7.1M95.2 245.2h7.1"/>
<path d="M95.2 248.7h7.1M95.2 252.2h7.1"/>
</g>
<text font-size="4.6" fill="#00f" x="70.6" y="241.7" transform="rotate(-90 70.6 241.7)">LCS-SYM-MAIN-CTRL-B.02.10</text>
<g font-size="4.2" fill="#00f">
<text x="42.3" y="10.6">External Connectors</text>
<text x="139.3" y="10.6">Level shifters</text>
<text x="236.4" y="81.1">All Mosfets BSS138</text>
<text x="142.9" y="157">External I2C Driver</text>
<text x="141.1" y="239.9">Analog Inputs</text>
</g>
<text font-size="4.2" fill="#999" x="257.5" y="284">LcsNodes-Main-Controller-Board-PICO-B.02.10 - Page 3 of 3</text>
<g font-size="3.9" fill="#00f">
<text x="137.5" y="24.1">VCC-MB</text>
<text x="233.5" y="24.2">VCC-3V3</text>
<text x="275.1" y="24.1">VCC-MB</text>
<text x="371.1" y="24.2">VCC-3V3</text>
<text x="142.8" y="44.9">DIO-0</text>
<text x="233.5" y="45.3">P0</text>
<text x="274.7" y="45.3">DIO-6</text>
<text x="371.6" y="45.3">P6</text>
<text x="11.1" y="52.4">DCC-1</text>
<text x="9.7" y="59.5">EXT-IN</text>
<text x="11.1" y="56">DCC-2</text>
<text x="142.8" y="57.2">DIO-1</text>
<text x="234" y="57.7">P1</text>
<text x="274.7" y="57.6">DIO-7</text>
<text x="371.6" y="57.7">P7</text>
<text x="13.8" y="63">GND</text>
<text x="8.5" y="70.1">VS-BUS</text>
<text x="13.8" y="66.5">GND</text>
<text x="142.7" y="71.8">DIO-2</text>
<text x="234" y="71.8">P2</text>
<text x="274.7" y="71.7">DIO-8</text>
<text x="371.6" y="71.8">P8</text>
<text x="10" y="77.1">CAN-H</text>
<text x="10.4" y="73.6">CAN-L</text>
<text x="137.5" y="89.4">VCC-MB</text>
<text x="233.5" y="89.4">VCC-3V3</text>
<text x="275.1" y="89.4">VCC-MB</text>
<text x="371.1" y="89.4">VCC-3V3</text>
<text x="11.1" y="94.8">DCC-1</text>
<text x="120.6" y="94.7">DCC-1</text>
<text x="9.7" y="101.8">EXT-IN</text>
<text x="11.1" y="98.3">DCC-2</text>
<text x="120.6" y="98.2">DCC-2</text>
<text x="13.8" y="105.3">GND</text>
<text x="8.5" y="112.4">VS-BUS</text>
<text x="13.8" y="108.9">GND</text>
<text x="120.6" y="108.8">ADC-0</text>
<text x="120.6" y="112.3">ADC-1</text>
<text x="142.7" y="110.6">DIO-3</text>
<text x="234" y="110.6">P3</text>
<text x="274.7" y="110.5">DIO-9</text>
<text x="371.6" y="110.6">P9</text>
<text x="10" y="119.5">CAN-H</text>
<text x="10.4" y="115.9">CAN-L</text>
<text x="120.6" y="122.9">DIO-0</text>
<text x="143.3" y="123">DIO-4</text>
<text x="234" y="123">P4</text>
<text x="274.7" y="122.9">DIO-10</text>
<text x="371.6" y="123">P10</text>
<text x="120.6" y="126.5">DIO-1</text>
<text x="120.6" y="130">DIO-2</text>
<text x="120.6" y="133.5">DIO-3</text>
<text x="120.6" y="137">DIO-4</text>
<text x="143.3" y="137.1">DIO-5</text>
<text x="234" y="137.1">P5</text>
<text x="274.7" y="137">DIO-11</text>
<text x="371.6" y="137.1">P11</text>
<text x="120.6" y="140.6">DIO-5</text>
<text x="6.4" y="147.7">VCC-12V</text>
<text x="6.4" y="144.1">VCC-12V</text>
<text x="120.6" y="144.1">DIO-6</text>
<text x="120.6" y="147.6">DIO-7</text>
<text x="15.2" y="154.7">SCL</text>
<text x="120.6" y="151.2">DIO-8</text>
<text x="120.6" y="154.7">DIO-9</text>
<text x="275.1" y="154.6">VCC-MB</text>
<text x="371.1" y="154.7">VCC-3V3</text>
<text x="14.5" y="158.3">SDA</text>
<text x="120.6" y="158.2">DIO-10</text>
<text x="120.6" y="161.7">DIO-11</text>
<text x="13.8" y="165.3">GND</text>
<text x="142.3" y="165.3">GND</text>
<text x="13.8" y="168.8">GND</text>
<text x="120.6" y="172.3">SCL</text>
<text x="246.3" y="168.9">VCC-3V3</text>
<text x="120.6" y="175.8">SDA</text>
<text x="120.6" y="179.4">RST</text>
<text x="142.1" y="179.4">VCC-MB</text>
<text x="282.1" y="175.9">EXT</text>
<text x="372.5" y="175.9">PEXT</text>
<text x="120.6" y="182.9">EXT</text>
<text x="120.6" y="193.5">VCC-EXT</text>
<text x="120.6" y="197">VCC-EXT</text>
<text x="142.8" y="195.3">SCL</text>
<text x="261.8" y="195.3">PSCL</text>
<text x="274.5" y="193.5">VCC-3V3</text>
<text x="142.4" y="198.8">SDA</text>
<text x="260.5" y="202.4">GND</text>
<text x="261.5" y="198.8">PSDA</text>
<text x="277.8" y="205.8">EXT-IN</text>
<text x="282" y="227.1">GND</text>
<text x="371.1" y="227">PEXT-IN</text>
<text x="120.6" y="242.9">VS</text>
<text x="120.6" y="246.4">VS</text>
<text x="120.6" y="249.9">VS</text>
<text x="17.3" y="257">VS</text>
<text x="120.6" y="253.5">VS</text>
<text x="139.6" y="255.3">ADC-0</text>
<text x="231.8" y="255.3">PADC0</text>
<text x="279" y="255.3">ADC-1</text>
<text x="371.1" y="255.3">PADC1</text>
<text x="13.8" y="260.6">GND</text>
<text x="120.6" y="260.6">GND</text>
<text x="142.6" y="272.9">GND</text>
<text x="282" y="272.9">GND</text>
</g>
<g font-size="3.2" fill="#000080">
<text x="212.3" y="28.8" transform="rotate(90 212.3 28.8)">10K</text>
<text x="215.9" y="28.8" transform="rotate(90 215.9 28.8)">10K</text>
<text x="219.4" y="28.8" transform="rotate(90 219.4 28.8)">10K</text>
<text x="349.9" y="28.8" transform="rotate(90 349.9 28.8)">10K</text>
<text x="353.4" y="28.8" transform="rotate(90 353.4 28.8)">10K</text>
<text x="357" y="28.8" transform="rotate(90 357 28.8)">10K</text>
<text x="45.1" y="34.7">PCB1</text>
<text x="62.9" y="34.7">LCS-SYM-MAIN-B.02.10</text>
<text x="168.7" y="34.7" transform="rotate(-90 168.7 34.7)">10K</text>
<text x="172.2" y="34.7" transform="rotate(-90 172.2 34.7)">10K</text>
<text x="175.7" y="34.7" transform="rotate(-90 175.7 34.7)">10K</text>
<text x="306.3" y="34.7" transform="rotate(-90 306.3 34.7)">10K</text>
<text x="309.8" y="34.7" transform="rotate(-90 309.8 34.7)">10K</text>
<text x="313.3" y="34.7" transform="rotate(-90 313.3 34.7)">10K</text>
<text x="170.4" y="42.7" transform="rotate(-90 170.4 42.7)">R10</text>
<text x="174" y="42.7" transform="rotate(-90 174 42.7)">R11</text>
<text x="177.5" y="42.7" transform="rotate(-90 177.5 42.7)">R12</text>
<text x="216.3" y="42.7" transform="rotate(-90 216.3 42.7)">R13</text>
<text x="219.8" y="42.7" transform="rotate(-90 219.8 42.7)">R14</text>
<text x="223.4" y="42.7" transform="rotate(-90 223.4 42.7)">R15</text>
<text x="308" y="42.7" transform="rotate(-90 308 42.7)">R16</text>
<text x="311.5" y="42.7" transform="rotate(-90 311.5 42.7)">R17</text>
<text x="315.1" y="42.7" transform="rotate(-90 315.1 42.7)">R18</text>
<text x="353.9" y="42.7" transform="rotate(-90 353.9 42.7)">R19</text>
<text x="357.4" y="42.7" transform="rotate(-90 357.4 42.7)">R20</text>
<text x="360.9" y="42.7" transform="rotate(-90 360.9 42.7)">R21</text>
<text x="183.2" y="51.6">Q2</text>
<text x="320.7" y="51.6">Q3</text>
<text x="193.7" y="64">Q4</text>
<text x="331.3" y="64">Q5</text>
<text x="202.6" y="78.1">Q6</text>
<text x="340.2" y="78.1">Q7</text>
<text x="212.3" y="94.1" transform="rotate(90 212.3 94.1)">10K</text>
<text x="215.9" y="94.1" transform="rotate(90 215.9 94.1)">10K</text>
<text x="219.4" y="94.1" transform="rotate(90 219.4 94.1)">10K</text>
<text x="349.9" y="94.1" transform="rotate(90 349.9 94.1)">10K</text>
<text x="353.4" y="94.1" transform="rotate(90 353.4 94.1)">10K</text>
<text x="357" y="94.1" transform="rotate(90 357 94.1)">10K</text>
<text x="168.7" y="99.9" transform="rotate(-90 168.7 99.9)">10K</text>
<text x="172.2" y="99.9" transform="rotate(-90 172.2 99.9)">10K</text>
<text x="175.7" y="99.9" transform="rotate(-90 175.7 99.9)">10K</text>
<text x="306.3" y="99.9" transform="rotate(-90 306.3 99.9)">10K</text>
<text x="309.8" y="99.9" transform="rotate(-90 309.8 99.9)">10K</text>
<text x="313.3" y="99.9" transform="rotate(-90 313.3 99.9)">10K</text>
<text x="170.4" y="107.9" transform="rotate(-90 170.4 107.9)">R22</text>
<text x="174" y="107.9" transform="rotate(-90 174 107.9)">R23</text>
<text x="177.5" y="107.9" transform="rotate(-90 177.5 107.9)">R24</text>
<text x="216.3" y="107.9" transform="rotate(-90 216.3 107.9)">R25</text>
<text x="219.8" y="107.9" transform="rotate(-90 219.8 107.9)">R26</text>
<text x="223.4" y="107.9" transform="rotate(-90 223.4 107.9)">R27</text>
<text x="308" y="107.9" transform="rotate(-90 308 107.9)">R28</text>
<text x="311.5" y="107.9" transform="rotate(-90 311.5 107.9)">R29</text>
<text x="315.1" y="107.9" transform="rotate(-90 315.1 107.9)">R30</text>
<text x="353.9" y="107.9" transform="rotate(-90 353.9 107.9)">R31</text>
<text x="357.4" y="107.9" transform="rotate(-90 357.4 107.9)">R32</text>
<text x="360.9" y="107.9" transform="rotate(-90 360.9 107.9)">R33</text>
<text x="183.2" y="116.9">Q8</text>
<text x="320.7" y="116.9">Q9</text>
<text x="192" y="129.2">Q10</text>
<text x="329.6" y="129.2">Q11</text>
<text x="200.8" y="143.3">Q12</text>
<text x="338.4" y="143.3">Q13</text>
<text x="339.3" y="159.3" transform="rotate(90 339.3 159.3)">10K</text>
<text x="221.1" y="167.7">C11</text>
<text x="311.6" y="165.2" transform="rotate(-90 311.6 165.2)">10K</text>
<text x="199.8" y="169.5">C10</text>
<text x="313.3" y="172.4" transform="rotate(-90 313.3 172.4)">R34</text>
<text x="343.3" y="172.4" transform="rotate(-90 343.3 172.4)">R35</text>
<text x="198.3" y="179.7">100n</text>
<text x="219.6" y="179.7">100n</text>
<text x="168.7" y="181.2" transform="rotate(-90 168.7 181.2)">R36</text>
<text x="172.2" y="181.2" transform="rotate(-90 172.2 181.2)">R37</text>
<text x="215" y="182.5">U6</text>
<text x="242.8" y="181.2" transform="rotate(-90 242.8 181.2)">R38</text>
<text x="249.8" y="181.2" transform="rotate(-90 249.8 181.2)">R39</text>
<text x="322.5" y="182.2">Q14</text>
<text x="170.4" y="188.1" transform="rotate(-90 170.4 188.1)">2K2</text>
<text x="174" y="188.1" transform="rotate(-90 174 188.1)">2K2</text>
<text x="205.2" y="186.3">PCA9517AD,118</text>
<text x="244.5" y="188.1" transform="rotate(-90 244.5 188.1)">4K7</text>
<text x="248.1" y="188.1" transform="rotate(-90 248.1 188.1)">4K7</text>
<text x="316.2" y="189.8">R40</text>
<text x="180.5" y="195.2">33</text>
<text x="187.5" y="193.4">R41</text>
<text x="309.3" y="193.4">10K</text>
<text x="346.8" y="196.9">H1</text>
<text x="180.5" y="198.7">33</text>
<text x="187.5" y="200.5">R42</text>
<text x="316.2" y="202.2">R43</text>
<text x="346.8" y="200">HDR-F-2.54_1x2</text>
<text x="213.9" y="208.3">C12</text>
<text x="309.3" y="205.7">10K</text>
<text x="213.9" y="211.5">100n</text>
<text x="327.7" y="219.9">D4</text>
<text x="164.8" y="251.6">R44</text>
<text x="304.1" y="251.6">R45</text>
<text x="164.8" y="254.7">1K2</text>
<text x="304.2" y="255.1">1K2</text>
<text x="199.5" y="264">D5</text>
<text x="338.8" y="264">D6</text>
<text x="179.4" y="267.5" transform="rotate(-90 179.4 267.5)">2K2</text>
<text x="180.8" y="265.8">R46</text>
<text x="318.7" y="267.5" transform="rotate(-90 318.7 267.5)">2K2</text>
<text x="320.2" y="265.8">R47</text>
</g>
<g font-size="3.2" fill="#00f">
<text x="49.4" y="44.1">LcsBus</text>
<text x="77.6" y="44.1">Ext-Connect</text>
<text x="39.5" y="52.2">DCC-1</text>
<text x="87.3" y="52.2">GND</text>
<text x="39.5" y="55.7">DCC-2</text>
<text x="39.5" y="59.3">EXT-IN</text>
<text x="87" y="59.3">PB-1</text>
<text x="87.3" y="55.7">GND</text>
<text x="39.5" y="62.8">GND</text>
<text x="87" y="62.8">PB-2</text>
<text x="39.5" y="66.3">GND</text>
<text x="39.5" y="69.9">VS</text>
<text x="87" y="69.9">PB-4</text>
<text x="87" y="66.3">PB-3</text>
<text x="39.5" y="73.4">CAN-L</text>
<text x="39.5" y="76.9">CAN-H</text>
<text x="87" y="76.9">PB-6</text>
<text x="87" y="73.4">PB-5</text>
<text x="87" y="84">PB-8</text>
<text x="87" y="80.4">PB-7</text>
<text x="38.8" y="86.4">LcsBus</text>
<text x="87.3" y="87.5">GND</text>
<text x="39.5" y="94.5">DCC-1</text>
<text x="84.2" y="94.5">DCC-1</text>
<text x="87.3" y="91">GND</text>
<text x="39.5" y="101.6">EXT-IN</text>
<text x="39.5" y="98.1">DCC-2</text>
<text x="84.2" y="98.1">DCC-2</text>
<text x="87.3" y="101.6">GND</text>
<text x="39.5" y="105.1">GND</text>
<text x="87.3" y="105.1">GND</text>
<text x="39.5" y="112.2">VS</text>
<text x="39.5" y="108.7">GND</text>
<text x="84.3" y="108.7">ADC-0</text>
<text x="84.3" y="112.2">ADC-1</text>
<text x="39.5" y="119.2">CAN-H</text>
<text x="39.5" y="115.7">CAN-L</text>
<text x="87.3" y="115.7">GND</text>
<text x="87.3" y="119.2">GND</text>
<text x="84.8" y="122.8">DIO-0</text>
<text x="84.8" y="126.3">DIO-1</text>
<text x="84.8" y="129.8">DIO-2</text>
<text x="38.8" y="135.8">Ext. I2CBus</text>
<text x="84.8" y="133.3">DIO-3</text>
<text x="84.8" y="136.9">DIO-4</text>
<text x="39.5" y="143.9">VOUT</text>
<text x="84.8" y="140.4">DIO-5</text>
<text x="84.8" y="143.9">DIO-6</text>
<text x="39.5" y="147.5">VOUT</text>
<text x="84.8" y="147.5">DIO-7</text>
<text x="39.5" y="151">NN</text>
<text x="39.5" y="154.5">SCL</text>
<text x="84.8" y="151">DIO-8</text>
<text x="84.8" y="154.5">DIO-9</text>
<text x="39.5" y="158">SDA</text>
<text x="39.5" y="161.6">NN</text>
<text x="82.8" y="158">DIO-10</text>
<text x="82.8" y="161.6">DIO-11</text>
<text x="39.5" y="165.1">GND</text>
<text x="87.3" y="165.1">GND</text>
<text x="39.5" y="168.6">GND</text>
<text x="87.3" y="168.6">GND</text>
<text x="88.4" y="172.2">SCL</text>
<text x="87.8" y="175.7">SDA</text>
<text x="88.2" y="179.2">RST</text>
<text x="88.4" y="182.7">EXT</text>
<text x="87.3" y="186.3">GND</text>
<text x="87.3" y="189.8">GND</text>
<text x="87.9" y="193.3">VCC</text>
<text x="87.9" y="196.9">VCC</text>
<text x="198.9" y="197.2">6</text>
<text x="198.9" y="193.7">7</text>
<text x="202.4" y="195.4">SCLB</text>
<text x="223.2" y="195.4">SCLA</text>
<text x="233" y="193.7">2</text>
<text x="233" y="197.2">3</text>
<text x="87.3" y="203.9">GND</text>
<text x="87.3" y="200.4">GND</text>
<text x="198.9" y="200.7">5</text>
<text x="202.4" y="202.5">EN</text>
<text x="202.4" y="199">SDAB</text>
<text x="222.6" y="199">SDAA</text>
<text x="87" y="207.4">PB-9</text>
<text x="85" y="214.5">PB-11</text>
<text x="85" y="211">PB-10</text>
<text x="85" y="218">PB-12</text>
<text x="85" y="221.5">PB-13</text>
<text x="85" y="225.1">PB-14</text>
<text x="85" y="228.6">PB-15</text>
<text x="85" y="232.1">PB-16</text>
<text x="87.3" y="235.7">GND</text>
<text x="87.3" y="239.2">GND</text>
<text x="90.2" y="242.7">VS</text>
<text x="52.9" y="248.7">Pow</text>
<text x="59.4" y="248.7">er-In</text>
<text x="90.2" y="246.2">VS</text>
<text x="90.2" y="249.8">VS</text>
<text x="39.5" y="256.8">VS</text>
<text x="87.3" y="256.8">GND</text>
<text x="90.2" y="253.3">VS</text>
<text x="39.5" y="260.4">GND</text>
<text x="87.3" y="260.4">GND</text>
</g>
<g font-size="3.2" fill="#f00">
<text x="198.9" y="190.1">8</text>
<text x="202.4" y="191.9">VCC(B)</text>
<text x="219.9" y="191.9">VCC(A)</text>
<text x="233" y="190.1">1</text>
</g>
<g font-size="3.2">
<text x="224.2" y="202.5">GND</text>
<text x="233" y="200.7">4</text>
<text x="349.2" y="205.7">1</text>
<text x="349.2" y="209.2">2</text>
</g>
<g font-size="1.4" fill="#238d23">
<text x="186.2" y="37.9" transform="rotate(-90 186.2 37.9)">G</text>
<text x="323.8" y="37.9" transform="rotate(-90 323.8 37.9)">G</text>
<text x="180.9" y="43.1" transform="rotate(-90 180.9 43.1)">D</text>
<text x="189.4" y="43.1" transform="rotate(-90 189.4 43.1)">S</text>
<text x="318.5" y="43.1" transform="rotate(-90 318.5 43.1)">D</text>
<text x="326.9" y="43.1" transform="rotate(-90 326.9 43.1)">S</text>
<text x="196.8" y="50.2" transform="rotate(-90 196.8 50.2)">G</text>
<text x="334.4" y="50.2" transform="rotate(-90 334.4 50.2)">G</text>
<text x="191.5" y="55.5" transform="rotate(-90 191.5 55.5)">D</text>
<text x="199.9" y="55.4" transform="rotate(-90 199.9 55.4)">S</text>
<text x="329.1" y="55.5" transform="rotate(-90 329.1 55.5)">D</text>
<text x="337.5" y="55.4" transform="rotate(-90 337.5 55.4)">S</text>
<text x="205.6" y="64.3" transform="rotate(-90 205.6 64.3)">G</text>
<text x="343.2" y="64.3" transform="rotate(-90 343.2 64.3)">G</text>
<text x="200.3" y="69.6" transform="rotate(-90 200.3 69.6)">D</text>
<text x="208.8" y="69.5" transform="rotate(-90 208.8 69.5)">S</text>
<text x="337.9" y="69.6" transform="rotate(-90 337.9 69.6)">D</text>
<text x="346.4" y="69.5" transform="rotate(-90 346.4 69.5)">S</text>
<text x="186.2" y="103.1" transform="rotate(-90 186.2 103.1)">G</text>
<text x="323.8" y="103.1" transform="rotate(-90 323.8 103.1)">G</text>
<text x="180.9" y="108.4" transform="rotate(-90 180.9 108.4)">D</text>
<text x="189.4" y="108.3" transform="rotate(-90 189.4 108.3)">S</text>
<text x="318.5" y="108.4" transform="rotate(-90 318.5 108.4)">D</text>
<text x="326.9" y="108.3" transform="rotate(-90 326.9 108.3)">S</text>
<text x="196.8" y="115.5" transform="rotate(-90 196.8 115.5)">G</text>
<text x="334.4" y="115.5" transform="rotate(-90 334.4 115.5)">G</text>
<text x="191.5" y="120.8" transform="rotate(-90 191.5 120.8)">D</text>
<text x="199.9" y="120.7" transform="rotate(-90 199.9 120.7)">S</text>
<text x="329.1" y="120.8" transform="rotate(-90 329.1 120.8)">D</text>
<text x="337.5" y="120.7" transform="rotate(-90 337.5 120.7)">S</text>
<text x="205.6" y="129.6" transform="rotate(-90 205.6 129.6)">G</text>
<text x="343.2" y="129.6" transform="rotate(-90 343.2 129.6)">G</text>
<text x="200.3" y="134.9" transform="rotate(-90 200.3 134.9)">D</text>
<text x="208.8" y="134.8" transform="rotate(-90 208.8 134.8)">S</text>
<text x="337.9" y="134.9" transform="rotate(-90 337.9 134.9)">D</text>
<text x="346.4" y="134.8" transform="rotate(-90 346.4 134.8)">S</text>
<text x="322" y="173.7" transform="rotate(-90 322 173.7)">D</text>
<text x="327.3" y="168.4" transform="rotate(-90 327.3 168.4)">G</text>
<text x="330.5" y="173.6" transform="rotate(-90 330.5 173.6)">S</text>
</g>
</svg>
